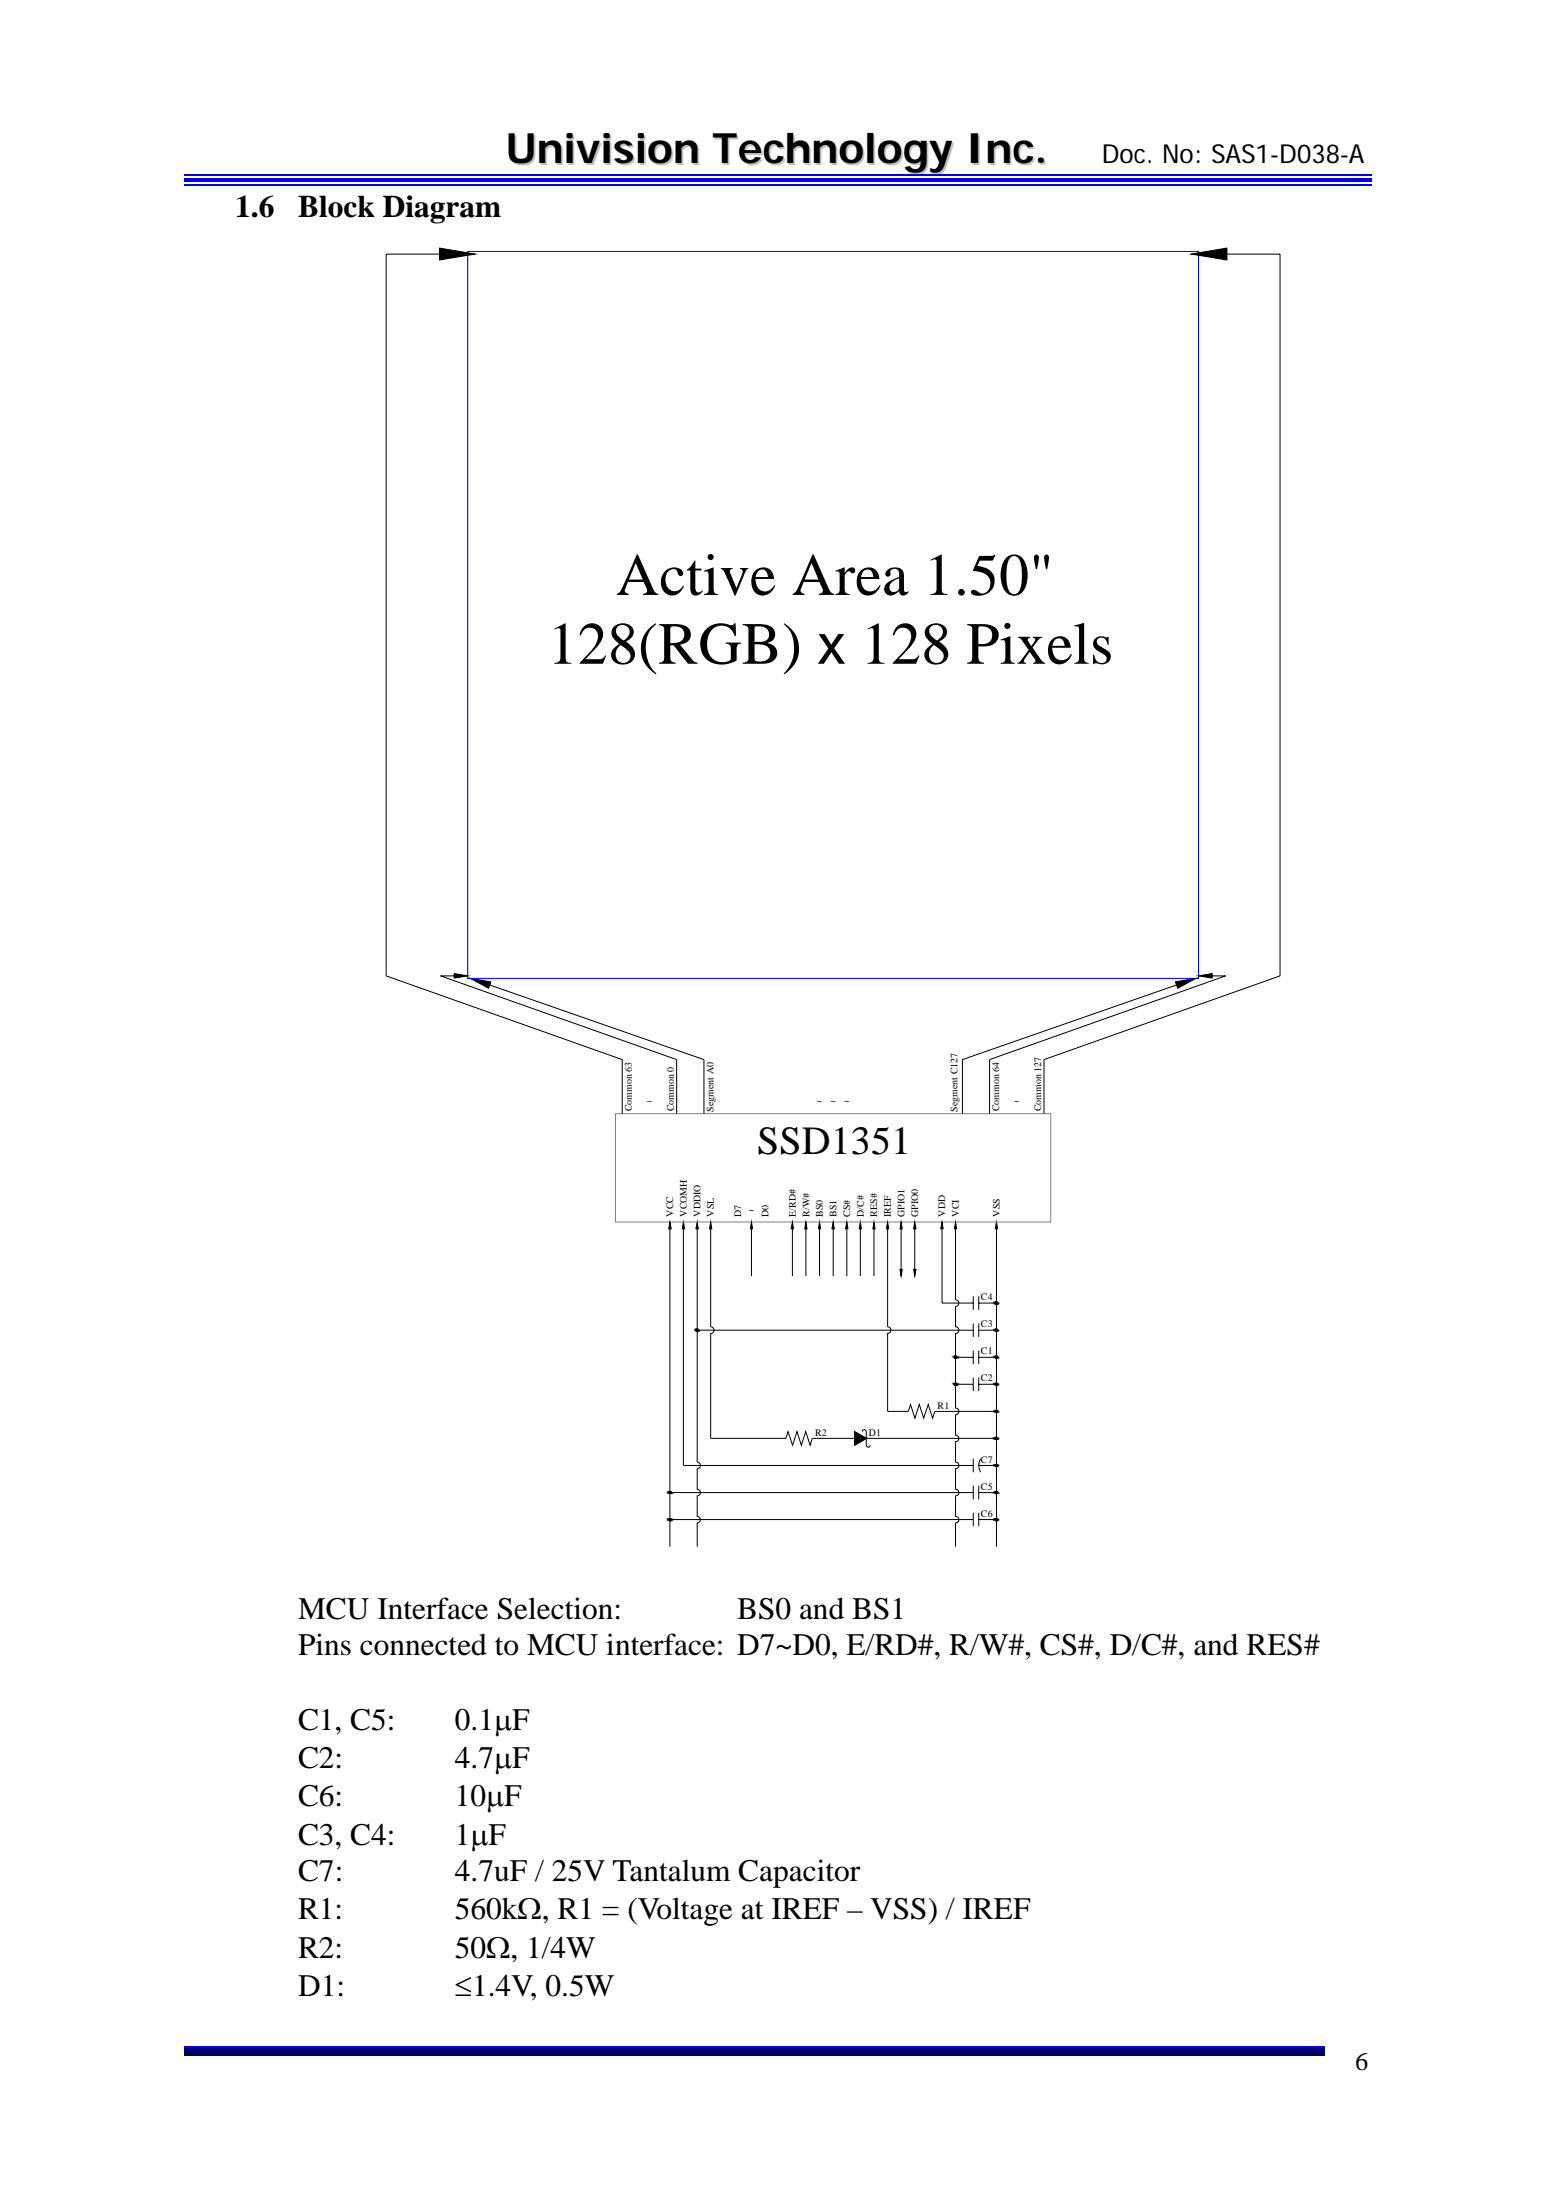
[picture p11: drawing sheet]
<svg xmlns="http://www.w3.org/2000/svg" width="210mm" height="297mm" viewBox="0 0 210 297" stroke-linecap="round" stroke-linejoin="round" font-family="sans-serif">
<path d="M24.9 25h160.3" fill="none" stroke="#00f" stroke-width=".25"/>
<path d="M24.9 24h160.3v.6h-160.3z" fill="#00f"/>
<path d="M24.9 23.7h160.3M24.9 276.4h153.9" fill="none" stroke="#00f" stroke-width=".25"/>
<path d="M24.9 276.5h153.9v.8h-153.9z" fill="#00006b"/>
<path d="M24.9 277.5h153.9" fill="none" stroke="#005" stroke-width=".25"/>
<g fill="#000">
<path d="M59.5 33.7l3.6 .6-3.6 .6zM59.3 33.5h.2v.2h-.2zM59.3 34.9h.2v.2h-.2zM63.2 34.1l.9 .2-.9 .2zM160.8 34.3l.9-.2v.2v.2zM161.7 34.3l3.7-.6v1.2zM165.4 33.5h.2v.2h-.2zM165.4 34.9h.2v.2h-.2zM61.3 131.4l1.8 .4-1.8 .3zM63.5 132.1l2.7 .5-.3 .8zM158.6 132.6l2.8-.5-2.5 1.3zM161.7 131.8l1.9-.4v.7z"/>
<path d="M90.4 165l.2 .9h-.3zM92.2 165l.2 .9h-.3zM93.9 179.6l.3 .1h-.3zM93.9 179.6h.4l-.1 .1zM94.1 165l.1 .9h-.3zM93.9 179.5l.4 .1h-.4zM93.9 179.5h.3l.1 .1zM93.9 179.7h.3zM93.9 179.5h.3zM95.9 165l.2 .9h-.3zM101.4 165l.2 .9h-.3zM106.9 165l.2 .9h-.3z"/>
<path d="M108.8 165l.1 .9h-.3zM110.6 165l.1 .9h-.3zM112.4 165l.2 .9h-.3zM114.3 165l.1 .9h-.3zM116.1 165l.1 .9h-.2zM117.9 165l.2 .9h-.3zM119.8 165l.1 .9h-.3zM121.6 165l.2 .9h-.3zM121.5 171.4h.3l-.2 .9zM123.4 165l.2 .9h-.3zM123.3 171.4h.3l-.2 .9zM127.1 165l.2 .9h-.3z"/>
<path d="M128.9 165l.2 .9h-.3zM134.3 175.9l.3 .2h-.3zM134.3 175.9h.3v.2zM134.3 179.6l.3 .1h-.3zM134.3 179.6h.3v.1zM134.5 165l.1 .9h-.3zM134.3 175.8l.3 .1h-.3zM134.3 175.8h.3v.1zM134.3 176.1h.3zM134.3 179.5l.3 .1h-.3zM134.3 179.5h.3v.1zM134.3 179.7h.3z"/>
<path d="M134.3 175.8h.3zM134.3 179.5h.3zM115.3 193.3l1.6 .9h-1.6zM115.3 194.2h1.6l-1.6 .9zM128.8 183.3l.3 .1h-.3zM128.8 183.3h.3v.1zM128.8 186.9l.3 .1h-.3zM128.8 186.9h.3v.1zM128.8 183.1l.3 .2h-.3zM128.8 183.1h.3v.2zM128.8 183.4h.3zM128.8 186.8l.3 .1h-.3z"/>
<path d="M128.8 186.8h.3v.1zM128.8 187h.3zM128.8 183.1h.3zM128.8 186.8h.3zM134.3 190.6l.3 .1h-.3zM134.3 190.6h.3v.1zM134.3 183.3l.3 .1h-.3zM134.3 183.3h.3v.1zM134.3 186.9l.3 .1h-.3zM134.3 186.9h.3v.1zM134.3 194.2l.3 .2h-.3zM134.3 194.2h.3v.2z"/>
<path d="M134.3 197.9l.3 .1h-.3zM134.3 197.9h.3v.1zM134.3 190.4l.3 .2h-.3zM134.3 190.4h.3v.2zM134.3 190.7h.3zM134.3 183.1l.3 .2h-.3zM134.3 183.1h.3v.2zM134.3 183.4h.3zM134.3 186.8l.3 .1h-.3zM134.3 186.8h.3v.1zM134.3 187h.3zM134.3 194.1l.3 .1h-.3z"/>
<path d="M134.3 194.1h.3v.1zM134.3 194.4h.3zM134.3 197.7l.3 .2h-.3zM134.3 197.7h.3v.2zM134.3 198h.3zM134.3 190.4h.3zM134.3 183.1h.3zM134.3 186.8h.3zM134.3 194.1h.3zM134.3 197.7h.3zM90.2 201.5l.3 .2h-.2zM90.2 201.5h.4l-.1 .2z"/>
<path d="M90.2 205.2l.3 .1h-.2zM90.2 205.2h.4l-.1 .1zM90.3 201.4l.3 .1h-.4zM90.3 201.4h.2l.1 .1zM90.3 201.7h.2zM90.3 205l.3 .2h-.4zM90.3 205h.2l.1 .2zM90.3 205.3h.2zM90.3 201.4h.2zM90.3 205h.2zM134.3 201.5l.3 .2h-.3zM134.3 201.5h.3v.2z"/>
<path d="M134.3 205.2l.3 .1h-.3zM134.3 205.2h.3v.1zM134.3 201.4l.3 .1h-.3zM134.3 201.4h.3v.1zM134.3 201.7h.3zM134.3 205l.3 .2h-.3zM134.3 205h.3v.2zM134.3 205.3h.3zM134.3 201.4h.3zM134.3 205h.3z"/>
<path d="M59.4 34.8l3.7-.7 .1 .4-3.7 .6z" fill-rule="evenodd"/>
<path d="M59.3 33.7h.3v1.2h-.3z" fill-rule="evenodd"/>
<path d="M59.5 33.5l3.7 .6-.1 .4-3.7-.7z" fill-rule="evenodd"/>
<path d="M161.7 34.1l3.7-.6v.3l-3.6 .7z" fill-rule="evenodd"/>
<path d="M161.8 34.1l3.6 .7v.3l-3.7-.6z" fill-rule="evenodd"/>
<path d="M165.2 33.7h.4v1.2h-.4z" fill-rule="evenodd"/>
</g>
<g fill="none" stroke="#000" stroke-width=".13">
<path d="M59.3 34.9v.2h.2M59.3 33.7h.3v1.2h-.3zM59.4 34.8l3.7-.7 .1 .4-3.7 .6zM59.5 34.3h-7.4v97.5l31.9 11.3v7.3M59.5 33.5l3.7 .6-.1 .4-3.7-.7zM59.5 33.5h-.2v.2M63.2 34.1l.9 .2-.9 .2M161.7 34.1l3.7-.6v.3l-3.6 .7zM161.7 34.1l-.9 .2 .9 .2M161.8 34.1l3.6 .7v.3l-3.7-.6zM165.2 33.7h.4v1.2h-.4zM165.4 33.5h.2v.2"/>
<path d="M165.4 34.3h7.3v97.5l-31.8 11.3v7.3M165.6 34.9v.2h-.2M61.3 131.4l1.8 .4-1.8 .3zM61.3 131.8h-1.8l31.8 11.3v7.3M63.5 132.1l2.7 .5-.3 .8zM66.1 133l28.9 10.1v7.3M158.6 132.6l2.8-.5-2.5 1.3zM158.8 133l-28.9 10.1v7.3M161.7 131.8l1.9-.4v.7zM163.6 131.8h1.8l-31.9 11.3v7.3M90.4 165l.2 .9h-.3zM90.4 165.9v42.9"/>
<path d="M92.2 165l.2 .9h-.3zM92.2 165.9v32h39.1M93.9 179.6l.3 .1h-.3zM93.9 179.6h.4l-.1 .1zM93.9 179.5h.3zM93.9 179.5l.4 .1h-.4zM93.9 179.5h.3l.1 .1zM93.9 179.7h.3zM94.1 165l.1 .9h-.3zM94.1 165.9v31.5a.46 .46 0 0 1 .4 .5 .46 .46 0 0 1-.4 .4v2.8a.46 .46 0 0 1 .4 .4 .46 .46 0 0 1-.4 .5v2.7a.46 .46 0 0 1 .4 .5 .46 .46 0 0 1-.4 .4v3.2M94.1 179.6h37.2M95.9 165l.2 .9h-.3z"/>
<path d="M95.9 165.9v13.2a.46 .46 0 0 1 .5 .5 .46 .46 0 0 1-.5 .4v14.2h10.1l.3-.9 .7 1.8 .5-1.8 .6 1.8 .6-1.8 .6 1.8 .3-.9h24.9M101.4 165l.2 .9h-.3zM101.4 165.9v6.4M106.9 165l.2 .9h-.3zM106.9 165.9v6.4M108.8 165l.1 .9h-.3zM108.8 165.9v6.4M110.6 165l.1 .9h-.3zM110.6 165.9v6.4M112.4 165l.2 .9h-.3zM112.4 165.9v6.4M114.3 165l.1 .9h-.3z"/>
<path d="M114.3 165.9v6.4M116.1 165l.1 .9h-.2zM116.1 165.9v6.4M117.9 165l.2 .9h-.3zM117.9 165.9v6.4M119.8 165l.1 .9h-.3zM119.8 165.9v13.2a.46 .46 0 0 1 .4 .5 .46 .46 0 0 1-.4 .4v10.6h2.8l.3-1 .6 1.9 .6-1.9 .6 1.9 .6-1.9 .6 1.9 .3-.9h8.3M121.5 171.4h.3l-.2 .9zM121.6 165l.2 .9h-.3zM121.6 165.9v6.4M123.3 171.4h.3l-.2 .9zM123.4 165l.2 .9h-.3z"/>
<path d="M123.4 165.9v6.4M127.1 165l.2 .9h-.3zM127.1 165.9v10h4.2M128.9 165l.2 .9h-.3zM128.9 165.9v9.6a.46 .46 0 0 1 .5 .4 .46 .46 0 0 1-.5 .5v2.7a.46 .46 0 0 1 .5 .5 .46 .46 0 0 1-.5 .4v10.1a.47 .47 0 0 1 .5 .5 .47 .47 0 0 1-.5 .4v2.8a.46 .46 0 0 1 .5 .4 .46 .46 0 0 1-.5 .5v2.7a.46 .46 0 0 1 .5 .5 .46 .46 0 0 1-.5 .4v2.8a.46 .46 0 0 1 .5 .4 .46 .46 0 0 1-.5 .5v2.7a.46 .46 0 0 1 .5 .5 .46 .46 0 0 1-.5 .4v3.2M131.3 175v1.8M131.3 178.7v1.8M132.1 175v1.8M132.1 178.7v1.8M132.1 175.9h2.4M132.1 179.6h2.4M134.3 175.9l.3 .2h-.3z"/>
<path d="M134.3 175.9h.3v.2zM134.3 179.6l.3 .1h-.3zM134.3 179.6h.3v.1zM134.3 175.8h.3zM134.3 175.8l.3 .1h-.3zM134.3 175.8h.3v.1zM134.3 176.1h.3zM134.3 179.5h.3zM134.3 179.5l.3 .1h-.3zM134.3 179.5h.3v.1zM134.3 179.7h.3zM134.5 165l.1 .9h-.3z"/>
<path d="M134.5 165.9v42.9M115.3 193.3l1.6 .9-1.6 .9zM115.3 193.3l1.6 .9h-1.6zM115.3 194.2h1.6l-1.6 .9zM116.4 193.3v-.2l.2-.1 .2 .1 .1 .2v1.8l.3 .3 .3-.3M128.8 183.3l.3 .1h-.3zM128.8 183.3h.3v.1zM128.8 186.9l.3 .1h-.3zM128.8 186.9h.3v.1zM128.8 183.1h.3zM128.8 183.1l.3 .2h-.3zM128.8 183.1h.3v.2z"/>
<path d="M128.8 183.4h.3zM128.8 186.8h.3zM128.8 186.8l.3 .1h-.3zM128.8 186.8h.3v.1zM128.8 187h.3zM128.9 183.3h2.4M128.9 186.9h2.4M131.3 182.4v1.8M131.3 186v1.8M131.3 197v1.8M132.1 182.4v1.8M132.1 186v1.8"/>
<path d="M132.1 197.9h2.4M132.1 183.3h2.4M132.1 186.9h2.4M132.3 197a1.9 1.9 0 0 0 0 1.8M134.3 190.6l.3 .1h-.3zM134.3 190.6h.3v.1zM134.3 183.3l.3 .1h-.3zM134.3 183.3h.3v.1zM134.3 186.9l.3 .1h-.3zM134.3 186.9h.3v.1zM134.3 194.2l.3 .2h-.3zM134.3 194.2h.3v.2z"/>
<path d="M134.3 197.9l.3 .1h-.3zM134.3 197.9h.3v.1zM134.3 190.4h.3zM134.3 190.4l.3 .2h-.3zM134.3 190.4h.3v.2zM134.3 190.7h.3zM134.3 183.1h.3zM134.3 183.1l.3 .2h-.3zM134.3 183.1h.3v.2zM134.3 183.4h.3zM134.3 186.8h.3zM134.3 186.8l.3 .1h-.3z"/>
<path d="M134.3 186.8h.3v.1zM134.3 187h.3zM134.3 194.1h.3zM134.3 194.1l.3 .1h-.3zM134.3 194.1h.3v.1zM134.3 194.4h.3zM134.3 197.7h.3zM134.3 197.7l.3 .2h-.3zM134.3 197.7h.3v.2zM134.3 198h.3zM90.2 201.5l.3 .2h-.2zM90.2 201.5h.4l-.1 .2z"/>
<path d="M90.2 205.2l.3 .1h-.2zM90.2 205.2h.4l-.1 .1zM90.3 201.4h.2zM90.3 201.4l.3 .1h-.4zM90.3 201.4h.2l.1 .1zM90.3 201.7h.2zM90.3 205h.2zM90.3 205l.3 .2h-.4zM90.3 205h.2l.1 .2zM90.3 205.3h.2zM90.4 201.5h40.9M90.4 205.2h40.9"/>
<path d="M131.3 200.6v1.8M131.3 204.3v1.8M132.1 200.6v1.8M132.1 204.3v1.8M132.1 201.5h2.4M132.1 205.2h2.4M134.3 201.5l.3 .2h-.3zM134.3 201.5h.3v.2zM134.3 205.2l.3 .1h-.3zM134.3 205.2h.3v.1zM134.3 201.4h.3zM134.3 201.4l.3 .1h-.3z"/>
<path d="M134.3 201.4h.3v.1zM134.3 201.7h.3zM134.3 205h.3zM134.3 205l.3 .2h-.3zM134.3 205h.3v.2zM134.3 205.3h.3z"/>
</g>
<path d="M83.1 150.4h58.7v14.6h-58.7z" fill="none" stroke="#808080" stroke-width=".13"/>
<path d="M63.1 34h98.6v98.1h-98.6z" fill="none" stroke="#00f" stroke-width=".13"/>
<g font-size="8.1">
<text x="83.1" y="80.3">Active Area 1.50&quot;</text>
<text x="73.9" y="89.6">128(RGB) x 128 Pixels</text>
</g>
<text font-size="5.7" fill="#c0c0c0" x="68.5" y="22.3">Univision Technology Inc.</text>
<text font-size="5.4" x="102.2" y="155.8">SSD1351</text>
<g font-size="4.2">
<text x="31.7" y="29.3">1.6</text>
<text x="40.2" y="29.3">Block Diagram</text>
<text x="40.2" y="218.6">MCU Interface Selection:</text>
<text x="99.5" y="218.6">BS0 and BS1</text>
<text x="40.2" y="223.5">Pins connected to MCU interface: D7~D0, E/RD#, R/W#, CS#, D/C#, and RES#</text>
<text x="40.2" y="233.5">C1, C5:</text>
<text x="61.4" y="233.5">0.1μF</text>
<text x="40.2" y="238.7">C2:</text>
<text x="61.4" y="238.7">4.7μF</text>
<text x="40.2" y="243.9">C6:</text>
<text x="61.4" y="243.9">10μF</text>
<text x="40.2" y="249.1">C3, C4:</text>
<text x="61.4" y="249.1">1μF</text>
<text x="40.2" y="253.9">C7:</text>
<text x="61.4" y="253.9">4.7uF / 25V Tantalum Capacitor</text>
<text x="40.2" y="259.1">R1:</text>
<text x="61.4" y="259.1">560kΩ, R1 = (Voltage at IREF – VSS) / IREF</text>
<text x="40.2" y="264.3">R2:</text>
<text x="40.2" y="269.5">D1:</text>
<text x="61.4" y="269.5">≤1.4V, 0.5W</text>
<text x="61.4" y="264.3">50Ω, 1/4W</text>
</g>
<g font-size="3.5">
<text x="148.7" y="22">Doc. No: SAS1-D038-A</text>
<text x="182.9" y="279.5">6</text>
</g>
<g font-size="1.3">
<text x="87.3" y="149">~</text>
<text x="110.2" y="149">~</text>
<text x="112.1" y="149">~</text>
<text x="113.9" y="149">~</text>
<text x="136.8" y="149">~</text>
<text x="85.3" y="150.1" transform="rotate(-90 85.3 150.1)">Common 63</text>
<text x="90.9" y="150.1" transform="rotate(-90 90.9 150.1)">Common 0</text>
<text x="96.3" y="150.1" transform="rotate(-90 96.3 150.1)">Segment A0</text>
<text x="129.2" y="150.1" transform="rotate(-90 129.2 150.1)">Segment C127</text>
<text x="134.8" y="150.1" transform="rotate(-90 134.8 150.1)">Common 64</text>
<text x="140.5" y="150.1" transform="rotate(-90 140.5 150.1)">Common 127</text>
<text x="90.8" y="164.3" transform="rotate(-90 90.8 164.3)">VCC</text>
<text x="92.7" y="164.3" transform="rotate(-90 92.7 164.3)">VCOMH</text>
<text x="94.5" y="164.3" transform="rotate(-90 94.5 164.3)">VDDIO</text>
<text x="96.4" y="164.3" transform="rotate(-90 96.4 164.3)">VSL</text>
<text x="100" y="164.3" transform="rotate(-90 100 164.3)">D7</text>
<text x="101" y="163.8">~</text>
<text x="103.7" y="164.3" transform="rotate(-90 103.7 164.3)">D0</text>
<text x="107.4" y="164.3" transform="rotate(-90 107.4 164.3)">E/RD#</text>
<text x="109.2" y="164.3" transform="rotate(-90 109.2 164.3)">R/W#</text>
<text x="111" y="164.3" transform="rotate(-90 111 164.3)">BS0</text>
<text x="112.9" y="164.3" transform="rotate(-90 112.9 164.3)">BS1</text>
<text x="114.7" y="164.3" transform="rotate(-90 114.7 164.3)">CS#</text>
<text x="116.6" y="164.3" transform="rotate(-90 116.6 164.3)">D/C#</text>
<text x="118.4" y="164.3" transform="rotate(-90 118.4 164.3)">RES#</text>
<text x="120.2" y="164.3" transform="rotate(-90 120.2 164.3)">IREF</text>
<text x="122" y="164.3" transform="rotate(-90 122 164.3)">GPIO1</text>
<text x="123.9" y="164.3" transform="rotate(-90 123.9 164.3)">GPIO0</text>
<text x="127.6" y="164.3" transform="rotate(-90 127.6 164.3)">VDD</text>
<text x="129.4" y="164.3" transform="rotate(-90 129.4 164.3)">VCI</text>
<text x="134.9" y="164.3" transform="rotate(-90 134.9 164.3)">VSS</text>
<text x="132.4" y="175.6">C4</text>
<text x="132.4" y="179.2">C3</text>
<text x="132.4" y="182.9">C1</text>
<text x="126.5" y="190.2">R1</text>
<text x="132.4" y="186.5">C2</text>
<text x="110" y="193.8">R2</text>
<text x="117.2" y="193.8">D1</text>
<text x="132.4" y="197.5">C7</text>
<text x="132.4" y="201.1">C5</text>
<text x="132.4" y="204.8">C6</text>
</g>
</svg>
